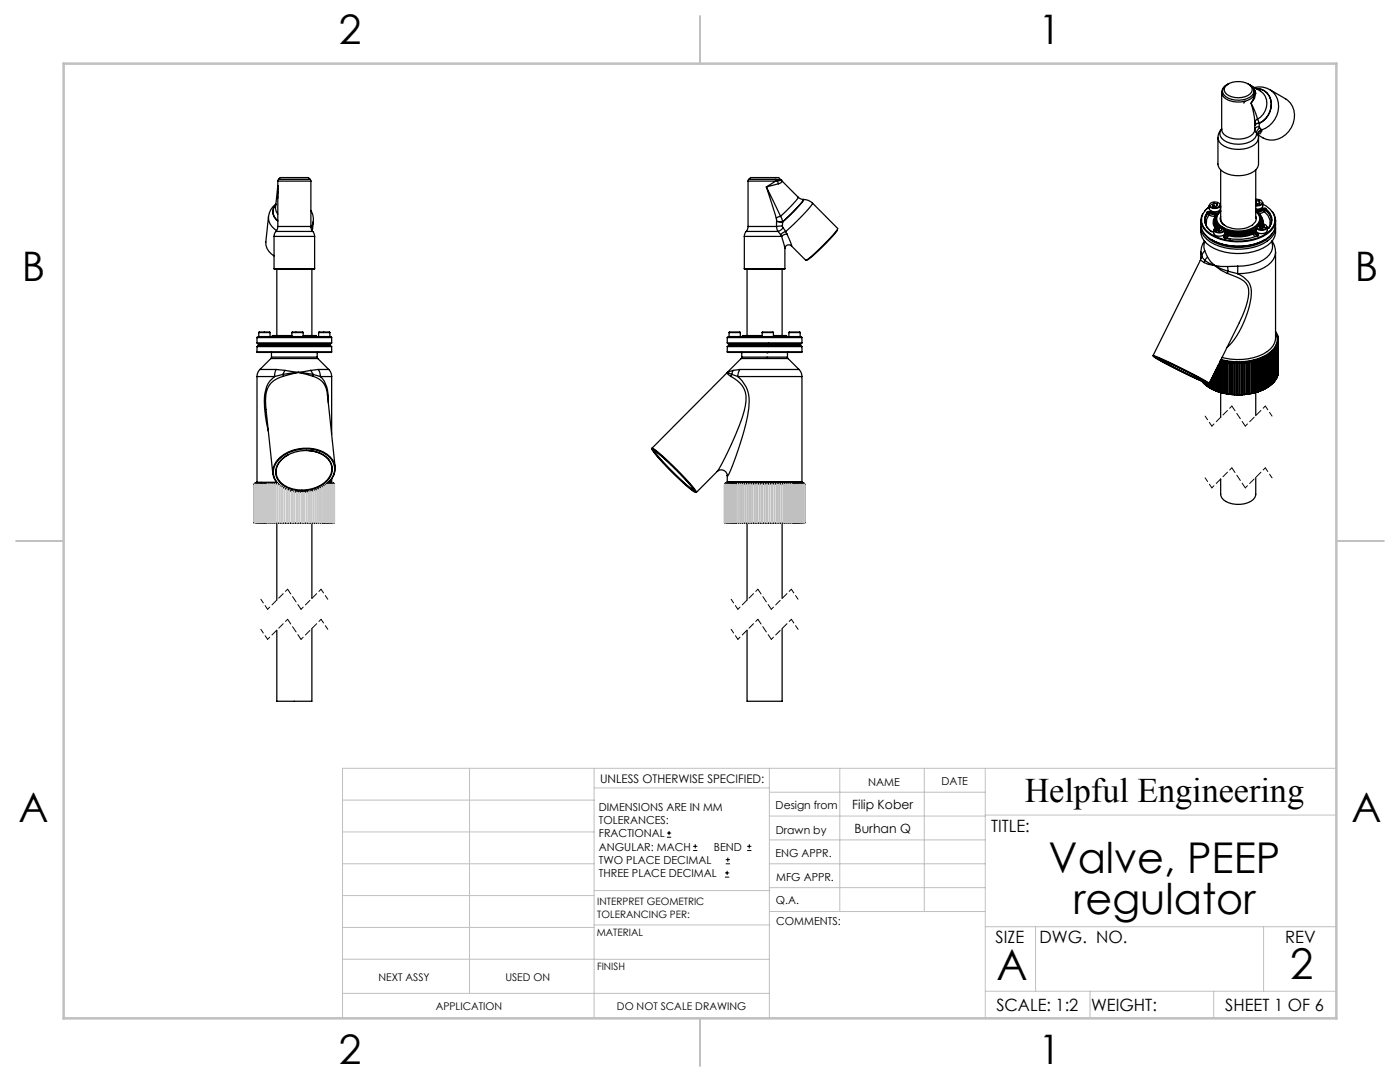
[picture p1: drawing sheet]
<svg xmlns="http://www.w3.org/2000/svg" width="279mm" height="216mm" viewBox="0 0 279 216" stroke-linecap="round" stroke-linejoin="round" font-family="sans-serif">
<g fill="none" stroke="#000" stroke-width=".2">
<path d="M133.1 167.1h.8M133.1 166.2h.8M133.5 165.8v.8M138.3 169.7h.9M138.3 168.9h.9M138.8 168.5v.8M144.7 175h.8M144.7 174.2h.8M144.8 172.4h.9M144.8 171.5h.9M145.1 173.8v.8M145.3 171.1v.8"/>
<path d="M149.1 169.7h.9M149.1 168.9h.9M149.5 168.5v.8"/>
</g>
<path d="M241.8 97.4l-1.3-2M241.8 85l-1.3-2M253.9 95.4l-1.4-2M253.9 83l-1.4-2M65.4 119.6l-1.3-2M159.3 119.6l-1.4-2M53.4 127.6l-1.3-2M53.4 121.6l-1.3-2M65.4 125.6l-1.3-2M147.3 127.6l-1.4-2M147.3 121.6l-1.4-2M159.3 125.6l-1.4-2" fill="none" stroke="#000" stroke-width=".2" stroke-dasharray="1.3 .6" stroke-dashoffset=".4"/>
<path d="M245.8 93.4l-4 4M245.8 81l-4 4M252.5 93.4l-4 4M252.5 81l-4 4M57.4 117.6l-4 4M64.1 117.6l-4 4M151.3 117.6l-4 4M157.9 117.6l-4 4M57.4 123.6l-4 4M64.1 123.6l-4 4M151.3 123.6l-4 4M157.9 123.6l-4 4" fill="none" stroke="#000" stroke-width=".2" stroke-dasharray="1.3 .6" stroke-dashoffset=".7"/>
<path d="M248.5 97.4l-2.7-4.1M248.5 85l-2.7-4M60.1 127.6l-2.7-4M60.1 121.6l-2.7-4M153.9 127.6l-2.6-4M153.9 121.6l-2.6-4" fill="none" stroke="#000" stroke-width=".2" stroke-dasharray="1.3 .6" stroke-dashoffset=".1"/>
<g fill="none" stroke="#c0c0c0" stroke-width=".2">
<path d="M144.6 96.6v7.7M144.7 96.6v7.7M144.8 96.6v7.7M144.9 96.6v7.7M145 96.6v7.7M145.1 96.6v7.7M145.2 96.6v7.7M145.3 96.6v7.7M145.4 96.6v7.7M145.5 96.6v7.7M145.6 96.6v7.7M145.8 96.6v7.7"/>
<path d="M145.9 96.6v7.7M146.1 96.6v7.7M146.2 96.6v7.7M146.4 96.6v7.7M146.5 96.6v7.7M146.7 96.6v7.7M146.8 96.6v7.7M147 96.6v7.7M147.4 96.6v7.7M147.6 96.6v7.7M147.8 96.6v7.7M147.9 96.5v7.9"/>
<path d="M148 96.6v7.7M148.2 96.6v7.7M148.4 96.5v7.9M148.7 96.6v7.7M148.8 96.5v7.9M148.8 96.6v7.7M149.1 96.6v7.7M149.2 96.5v7.9M149.3 96.6v7.7M149.6 96.6v7.7M149.7 96.5v7.9M149.7 96.6v7.7"/>
<path d="M150 96.6v7.7M150.2 96.5v7.9M150.2 96.6v7.7M150.5 96.6v7.7M150.6 96.5v7.9M150.7 96.6v7.7M151 96.6v7.7M151.1 96.5v7.9M151.2 96.6v7.7M151.5 96.6v7.7M151.6 96.5v7.9M151.7 96.6v7.7"/>
<path d="M152 96.6v7.7M152.1 96.5v7.9M152.2 96.6v7.7M152.5 96.6v7.7M152.6 96.5v7.9M152.7 96.6v7.7M153 96.6v7.7M153.1 96.5v7.9M153.2 96.6v7.7M153.5 96.6v7.7M153.6 96.5v7.9M154 96.6v7.7"/>
<path d="M154.1 96.5v7.9M154.2 96.6v7.7M154.5 96.6v7.7M154.6 96.5v7.9M154.7 96.6v7.7M155 96.6v7.7M155 96.5v7.9M155.2 96.6v7.7M155.4 96.6v7.7M155.5 96.5v7.9M155.6 96.6v7.7M155.9 96.6v7.7"/>
<path d="M156 96.5v7.9M156.1 96.6v7.7M156.4 96.6v7.7M156.4 96.5v7.9M156.5 96.6v7.7M156.8 96.5v7.9M157 96.6v7.7M157.2 96.5v7.9M157.4 96.6v7.7M157.6 96.5v7.9M157.8 96.6v7.7M158 96.5v7.9"/>
<path d="M158.1 96.6v7.7M158.4 96.6v7.7M158.5 96.6v7.7M158.7 96.6v7.7M158.8 96.6v7.7M159 96.6v7.7M159.1 96.6v7.7M159.3 96.6v7.7M159.4 96.6v7.7M159.6 96.6v7.7M159.7 96.6v7.7M159.8 96.6v7.7"/>
<path d="M159.9 96.6v7.7M160 96.6v7.7M160.1 96.6v7.7M160.2 96.6v7.7M160.3 96.6v7.7M160.4 96.6v7.7M160.5 96.6v7.7M68.4 159.7h50.2M93.7 153.3v44.9M118.6 153.3v49.9M118.6 157.2h34.9M153.5 153.3v49.9"/>
<path d="M153.5 158.1h43.1M167.6 153.3v28.6M184.5 153.3v28.6M196.6 153.3v49.9M266.7 153.3h-198.3v49.9M68.4 178.7h50.2M68.4 172.4h50.2M68.4 166h50.2M118.6 177.7h35.1M153.5 167.6h43.1M153.5 162.8h43.1M153.5 172.4h43.1"/>
<path d="M153.5 177.1h43.1M196.6 162.6h70.1M68.4 198.2h85.1M68.4 185.1h50.2M68.4 191.4h50.2M118.6 191.4h34.9M118.6 184.6h35.1M153.7 181.9h42.9M196.6 197.8h70.1M196.6 184.9h70.1M206.7 184.9v12.9M217.5 197.8v5.4"/>
<path d="M242.2 197.8v5.4M252.2 184.9v12.9"/>
</g>
<path d="M139.7 3.2v9.5M3.2 107.9h9.5M266.7 107.9h9.5M139.7 203.2v9.5" fill="none" stroke="#c0c0c0" stroke-width=".25"/>
<path d="M12.7 12.7h254v190.5h-254z" fill="none" stroke="#c0c0c0" stroke-width=".5"/>
<g fill="none" stroke="#000" stroke-width=".25">
<path d="M243.8 18.5v7.4a2.27 2.27 0 0 0 2.3 1.8 4.5 4.5 0 0 0 4-1l.3-.9M244.6 17.2a3.9 3.9 0 0 1 5 0 1.16 1.16 0 0 1-.5 1.9 3.9 3.9 0 0 1-4.6-.7l-.1-.8zM245 16.8a1.58 1.58 0 0 0-1.2 1.4 1.58 1.58 0 0 0 1 1.6 4.9 4.9 0 0 0 5.2-.4l.4-.8M245.1 16.7a1.45 1.45 0 0 0-1.1 1.5 1.45 1.45 0 0 0 1.1 1.4 4.3 4.3 0 0 0 5-.9l.2-.4M249.1 16.7l.4 .3M249.4 16.9a1.45 1.45 0 0 1 .9 1.1M249.6 17a5.9 5.9 0 0 1 2.9 2.2 3.6 3.6 0 0 1-1.5 4.6M249.6 17.1a1.7 1.7 0 0 1 .8 1.2M250.1 17.5l.4 .6 .1 .5M250.3 18.3l.1 .3M250.3 18l.1 .3M250.3 18v.3"/>
<path d="M250.3 17.5a3.8 3.8 0 0 1 4.8 4.7 5 5 0 0 1-3.3 3.7M250.4 18.6l-.2 1-.5 1M250.4 18.3l.2 .3M250.4 18.3v.3M250.6 18.6l-.2 1-.7 1M250.7 17.7a3.1 3.1 0 0 1 2.8 4.5 4.2 4.2 0 0 1-2.2 2.4M250.7 17.7a3.1 3.1 0 0 1 2.7 4.5 4.2 4.2 0 0 1-2.1 2.4M253.4 17.9l3.2 1.8a4.5 4.5 0 0 1 0 7.2 4.1 4.1 0 0 1-5.5 .1M55.4 36.1h6.6M55.4 36.1l-.4 5.5 .4 1.1M55.4 38.3v6.9M55.4 38.6l.1-1.3-.1 2.3"/>
<path d="M55.5 37v.1M55.6 35.8l-.2 .3M55.6 35.8l.3-.4h5.6l.4 .4M55.6 35.8h6.3M61.9 35.8l.1 .3M62 36.1v9.1M149.3 36.1h5.5M149.3 36.1v9.1M149.4 35.8l-.1 .3M149.4 35.8l.4-.4h5.6l.5 .5M149.4 35.8h5.3M152.9 37.3l2 6.2"/>
<path d="M152.9 37.3l2.9 5.9M154.7 35.8l.1 .3M154.7 35.8h.4M154.8 36.1l-1.9 1.2M155.1 35.8l.8 .2M155.1 35.8v.3M155.1 36.1l.3 .6M155.1 36.1h-.3M155.4 36.7l-2.5 .6M155.9 36l-.8 .1M155.9 36l.1 .1M155.9 36l.1 .3-.6 .4"/>
<path d="M155.9 36l3.4 3.4M159.3 39.4l.4 .2 .6 .2M159.3 39.4a18.7 18.7 0 0 1-3.5 3.8M160.3 39.8h.1M160.3 39.8a9.9 9.9 0 0 1-2.4 2.9l-1.7 1.6M160.3 39.8a2.29 2.29 0 0 1 1.8 .8M160.4 39.8a9.9 9.9 0 0 1-2.5 2.9l-1.7 1.6M243.1 27.5a2.78 2.78 0 0 0 2.6 2.2 5.6 5.6 0 0 0 5.1-1.2l.4-1v5.2a2.5 2.5 0 0 1-2.2 2.1 5.5 5.5 0 0 1-5.7-1.2l-.2-.9zM243.6 33.9v9.7M248.4 20.2l-.2 .4M249.7 20.6l.5 2.1 .2 1.8M249.7 20.6l.7 1.5 .6 1.7"/>
<path d="M250.4 24.9v.1M250.4 25v.8M250.4 25.8l.4 .8M250.4 24.5v.4M250.6 39.8a.81 .81 0 0 1 .9 0 .81 .81 0 0 1 .3 .8 1.37 1.37 0 0 1-1.2 .3M250.6 33.9v9.7M250.8 26.6a2.72 2.72 0 0 1-2.8 2.1 4.8 4.8 0 0 1-4.2-1.1 1.35 1.35 0 0 1 0-1.9 2.41 2.41 0 0 0-.7 1.8M250.8 26.6l.3 .3M251 23.8l-.4 .3-.2 .4M251 23.8l.3 .8M251.1 26.9l.1 .6M251.3 25.3l.1 .2"/>
<path d="M251.3 25.3a.73 .73 0 0 0-.9 .5M251.3 24.6a.81 .81 0 0 0-.9 .3M251.3 24.6h.1M251.3 24.6a.81 .81 0 0 0-.9 .4M251.3 24.6v.7M251.4 25.5l.4 .4M251.4 25.5a1.16 1.16 0 0 0-.6 1.1M251.8 25.9a.79 .79 0 0 0-.7 1M251.8 25.9v.2M251.8 26.1l-.3 .6-.4 .1M251.8 26.1l-.6 .3-.1 .5M53.6 43.2a3 3 0 0 0 1.6 2.8"/>
<path d="M53.6 43.2l-.6 5.1a2.97 2.97 0 0 0 1.7 2.8M54.7 53.6l.1 .1h7.8M54.7 47.2h8.1M54.7 53.6h8.1M54.7 47.2v6.4M55.1 40.7a3.6 3.6 0 0 0-1.5 2.5M55.1 46.2l-.4 1M55.1 46.2h7.3M55.2 53.7v13.3M55.4 45.2l-.3 1M55.4 45.2h6.6M55.4 44.1a2.12 2.12 0 0 1-.4-3.2 2.08 2.08 0 0 0 .4 3.2"/>
<path d="M62 45.2l.4 1M62 42a3.4 3.4 0 0 1 .5 2.2M62.1 45.4l.4-1.2-.2 1.9M62.2 53.7v13.3M62.4 46.2l.4 1M62.8 53.6l-.1 .1M62.8 47.2v6.4M148.5 53.6l.2 .1M148.5 47.2h7.5M148.5 53.6h8.1M148.5 47.2v6.4M148.7 53.7h7.8"/>
<path d="M148.9 46.2l-.4 1M148.9 46.2h6.4M149.1 53.7v13.3M149.3 45.2l-.4 1M149.3 45.2h5.7M154.9 43.5l.1 .6M155 45.2l.3 1M155 44.2l1.2 .1M155 44.2v1M155 44.1l1.2 .2M155 44.1v.1M155.3 46.2l.5 .6"/>
<path d="M155.8 43.2l.4 1.1M155.8 43.2l-.9 .3M155.8 46.8l.2 .4M156 47.2l.6 2.4M156.1 53.7v13.3M156.1 45.1l.2 .3M156.1 45.1l-1.1 .1M156.2 44.3l-.1 .8M156.2 44.3h.1M156.3 45.4l.5 .8M156.3 45.4l-1 .8M156.6 53.6l-.1 .1"/>
<path d="M156.6 49.6v4M156.8 46.2l-1 .6M156.8 46.2l.3 .5M157.1 46.7l.8 2.3M157.1 46.7l-.6 .1-.5 .4M157.9 49a.77 .77 0 0 0-.8-.1 .77 .77 0 0 0-.5 .7M162.2 40.5l5 5.1a30.2 30.2 0 0 1-6.4 6.3l-2.9-2.9M162.2 40.5a27.1 27.1 0 0 1-5.4 5.7M167.1 45.9a32.4 32.4 0 0 1-6.1 6M239.6 52l.7 .4M239.7 51.5l-9.6 19.5M239.7 44a3.8 3.8 0 0 0 2.7 4.2 11.5 11.5 0 0 0 10.5-.7 3.5 3.5 0 0 0 1.7-3.5"/>
<path d="M239.7 45.4a3.8 3.8 0 0 0 2.7 4.2 11.5 11.5 0 0 0 10.5-.6 3.5 3.5 0 0 0 1.7-3.6M239.7 44a4 4 0 0 0 2.7 3.3 11.5 11.5 0 0 0 10.5-.6 3.5 3.5 0 0 0 1.7-2.7M239.7 50.3l.2 1M239.7 50.3v1.2M239.7 45.1a3.3 3.3 0 0 0 1.9 3.2 11.4 11.4 0 0 0 11.3-.2 3.4 3.4 0 0 0 1.6-3M239.9 51.3l-.2 .2M239.9 51.3l.6 .7M240 42.7l-.3 1.3M240.3 52.4l.8 .3 1.3 .3M240.3 46.6a7.7 7.7 0 0 0 6.4 2.8 8.3 8.3 0 0 0 7.2-2.8M240.4 48a3.8 3.8 0 0 0-.7 2.3M240.4 50l-.4 .6-.1 .7"/>
<path d="M240.4 50l.6 1.3M240.4 48.2l-.1 1.2 .1 .6M240.5 52l-.2 .4M240.5 52l.8 .5 1.1 .5M240.9 42.3a2.7 2.7 0 0 0 .7 3.9M240.9 42.3l.1 .1M241 51.3l.6 .9 .8 .8M241 51.3l-.5 .7M241 42.4a2.53 2.53 0 0 0 .7 3.7M241 42.6l-.3 .5-.2 1M241 42.6l.3 .3M241 42.4v.2"/>
<path d="M241.3 42.9l1.2 .3M241.3 42.9l-.5 .9v1M241.3 41a1.3 1.3 0 0 0 2.3 0v.6a1.3 1.3 0 0 1-2.3 0zM241.4 42.6l-.1 .3M241.4 42.6l1.1 .2M241.4 42.4l1.1 .2M241.4 42.4h-.4M241.4 42.6h-.4M241.4 42.4v.2M241.5 40.7a1.28 1.28 0 0 1 2 .2 1.18 1.18 0 0 1-2.1 0zM241.5 42.3l1 .2M241.5 42.3h-.6"/>
<path d="M241.5 42.3l-.1 .1M241.8 47.9a11.2 11.2 0 0 0 10.6 0M242.2 46.1l-.6 .1M242.2 45.8a1.28 1.28 0 0 0 2.3 0v.7a1.3 1.3 0 0 1-2.3 0zM242.2 46.1h.1M242.3 40.6v.6M242.3 40.6h.6M242.3 40.6l-.4 .2 .1 .3 .6 .1 .4-.2-.1-.4M242.4 43.9l.1 .9 .7 .9M242.4 43.9v.3a2.28 2.28 0 0 0 .9 1.4M242.4 43.7l-.1 .2a1.85 1.85 0 0 0 .7 1.9l-.1-.1a1.8 1.8 0 0 1-.5-1.9M242.4 53l1.2 .9 1.3 .7"/>
<path d="M242.4 53l2.6 .2M242.4 53l1.2 .6 1.5 .5M242.5 42.8v.4M242.5 42.8l.1 .1M242.5 42.5l.4 .1M242.5 42.5v.1M242.5 43.2a1.83 1.83 0 0 0 .3 2.6M242.5 43.2h.1M242.5 42.6l.3 .1M242.5 42.8l.2 .1M242.5 42.6v.2M242.5 42.8h.1"/>
<path d="M242.6 45.4a1.29 1.29 0 0 1 1.8 .3 1.18 1.18 0 0 1-2.1 .1zM242.8 42.8l-.4 1.1M242.8 42.7v.1M242.9 40.6v.5M242.9 42.7a1.82 1.82 0 0 0 .5 2.8M242.9 42.7l-.1 .1M242.9 45.6l-.1 .3 .5 .2M242.9 45.6v.3M242.9 42.6v.1M242.9 42.6l-.1 .1M243.1 45.8l-.8 .2M243.4 45.4v.7"/>
<path d="M243.4 45.4l.5 .2-.1 .3-.5 .2M243.4 45.4l-.5 .2M243.6 41.3h.1M243.6 41.2v.1M243.6 42.2a1.76 1.76 0 0 0 .3 3.1 6.5 6.5 0 0 0 6.8-.3 1.68 1.68 0 0 0-.1-2.8M243.6 43.2l-.1 .2a1.36 1.36 0 0 0 .5 1.3 5.3 5.3 0 0 0 5.9 .2l.7-.7 .1-.4-.1-.6M243.6 43.7a1.69 1.69 0 0 0 .8 1.3M243.6 43.7h.1M243.6 42l-.7 .6M243.6 42.2a1.86 1.86 0 0 0-1 1.7 1.86 1.86 0 0 0 1.2 1.6 6.7 6.7 0 0 0 7.1-.3 1.78 1.78 0 0 0-.3-3l.2 .1M244.3 47.3v.1M244.3 47.1l-.1 .2 .2 .1"/>
<path d="M244.3 47.1l.1 .1M244.3 47.4h.1M244.4 47.2l-.1 .1M244.4 47.2v.2M244.4 47.4l.1 .1M244.5 47.5l1.1 .2M244.5 46.1l.4 .2M244.7 46.5l-.1 .3-.3 .3M244.7 46.5l.1 .1M244.8 46.6v.1M244.8 46.6l-.1 .3-.3 .3M244.8 46.8h.3"/>
<path d="M244.8 46.8l.3 .1M244.8 46.8v.1M244.8 46.8l.2 .2M244.8 46.9l-.4 .5M244.8 46.7v.2M244.9 46.3l-.2 .2M244.9 46.3h.3M244.9 46.3l.1 .2M244.9 54.6l1.5 .5a3.4 3.4 0 0 1 2.7 4.3l-1.1 3.5-6.7 13.6M245 46.5l-.2 .1M245 53.2l.1 .9M245 47l-.2 .5"/>
<path d="M245.1 46.8v.1M245.1 46.9l-.1 .1M245.1 54.1l-.2 .5M245.1 54.1l1.9 .5M245.1 46.7v.1M245.1 46.7l-.3 .1M245.1 46.5h-.1M245.1 46.5v.2M245.2 46.3l-.1 .2M247 54.6a4 4 0 0 1 2.7 4.9 17.3 17.3 0 0 1-4.8 9.8M247 53.1v1.5M247 53.1l-2 .1"/>
<path d="M249.9 46a7.7 7.7 0 0 1-4.7 .3M249.9 46l.1 .2M250 46.2a7.8 7.8 0 0 1-4.9 .3M250 46.4a7.8 7.8 0 0 1-4.9 .3M250 46.4v.1M250 46.4l.4 .1M250 46.2v.2M250 46.5v.1M250 46.6a7.9 7.9 0 0 1-4.9 .3M250 46.6l.1 .1M250.1 46.7a8.2 8.2 0 0 1-5.1 .3M250.1 46.7l.4 .5"/>
<path d="M250.1 46.1l.3 .2M250.1 46.1l-.1 .1M250.1 46l.4 .2M250.1 46h-.2M250.1 46v.1M250.4 46.3l.2 .3 .4 .2M250.4 46.5h-.4M250.4 46.3v.2M250.4 46.5h.1M250.4 46.5l-.3 .2M250.4 46.5l.6 .5M250.4 46.5l-.4 .1"/>
<path d="M250.5 46.2l.5 .5M250.5 46.2l-.1 .1M250.6 41.1a1.09 1.09 0 0 0 1.4-.7v.7a1.09 1.09 0 0 1-1.4 .6M250.6 42l.2 .1M250.7 45.3a1.3 1.3 0 0 0 2.2 0v.7a1.28 1.28 0 0 1-2.2 0zM250.7 45.7l-.6 .3M250.8 40l.5 .1M250.8 40l-.2 .1M250.8 40v.6M250.8 42.1l.1 .2M250.9 42.3a1.82 1.82 0 0 1 .5 2.7M250.9 42.3h.1"/>
<path d="M250.9 45a1.24 1.24 0 0 1 1.9 .3 1.18 1.18 0 0 1-2-.1zM250.9 42.3a2.18 2.18 0 0 1 1 1.6M251 46.8l.1 .2M251 46.8v.2M251 46.7a.17 .17 0 0 1 .2 .2 .17 .17 0 0 1-.1 .1M251 46.7v.1M251.1 47a11.1 11.1 0 0 1-6.7 .4M251.1 47l-.1 .1M251.1 41.9l-.3 .2M251.1 41.9v.2M251.1 42.1l-.2 .1-.1-.1M251.1 42.3h-.1"/>
<path d="M251.1 42.3l-.1 .1M251.1 42.1v.2M251.1 42.3h.1M251.1 42.3v.2M251.3 40.1l.1 .4-.4 .2-.4-.1M251.3 40.1v.4M251.6 43.1a1.67 1.67 0 0 1 .3 2.2M251.7 44.9v.6M251.7 44.9l.5 .1M251.7 44.9l-.5 .2 .1 .4 .6 .1 .4-.3-.1-.3M251.7 45.5h.1M251.9 43.7a1.72 1.72 0 0 1-.2 1.6l1.2 .2"/>
<path d="M251.9 43.8l.1 .6-.3 .9M251.9 43.9l-.4 1.2M251.9 43.9v.3M252 40.7a3.3 3.3 0 0 1 2.1 4.4 7.5 7.5 0 0 1-6.2 3 9.6 9.6 0 0 1-7.2-2.1 2.93 2.93 0 0 1 .6-4.7l-.9 .8M252 41.6l-.9 .3M252 41.6l.1 .1M252.1 41.9l-1 .4M252.1 41.9l.2 .3M252.1 41.7l-1 .4M252.1 41.7v.2M252.2 45v.4M252.3 42.2l-1.1 .4"/>
<path d="M252.3 42.2a2.37 2.37 0 0 1 .9 3.2M252.5 41.7a2.57 2.57 0 0 1 .8 3.7M252.5 41.9a3 3 0 0 1 1.3 2.2M252.5 41.9l-.2 .3M252.5 41.9h-.4M252.5 41.7h-.4M252.5 41.7v.2M252.6 41.6a2.61 2.61 0 0 1 .7 3.8M252.6 41.6h-.6M252.6 41.6l-.1 .1M253.3 45.4l-.6 .1M253.3 45.4l-.1 .1"/>
<path d="M253.8 48.2a2.63 2.63 0 0 1-1 3.2 9.1 9.1 0 0 1-5.8 1.7M253.8 48a3.7 3.7 0 0 1 .8 2.3M253.9 42.2a2.92 2.92 0 0 1 .7 1.8M254.6 50.3v17.1a3.8 3.8 0 0 1-2.5 3.2 12 12 0 0 1-8.2 .7M254.6 50.3a3.7 3.7 0 0 1-2.4 3.1 10.7 10.7 0 0 1-5.2 1.2M51.3 70.2l.1 .1M51.3 75.1l.1 21.1M51.3 68.4a.7 .7 0 0 0 .9 .3h13.7l.3-.3M51.3 68.4h14.9M51.3 69.2h14.9M51.3 69.2a.7 .7 0 0 1 .9-.3h13.7l.3 .3M51.3 67.4h14.9"/>
<path d="M51.3 75.1h3.5M51.3 70.2h14.9M51.3 67.4v1M51.3 69.2v1M51.4 67.3l-.1 .1M51.4 67.3h14.7M51.4 70.3h14.7M51.6 67.2l.1 .1M51.6 66.4l.1-.1 2.2 .1M51.6 67.2h2.3M51.6 66.4h2.3M51.6 66.4v.8"/>
<path d="M51.9 73.7a2 2 0 0 0-.6 1.4M51.9 73.7h3.2M52.1 68.8h.2M52.6 68.7l-.5 .1M53.1 68.7l-1 .1M53.3 68.7l-1 .1M53.4 68.9l-.1-.1-1 .1M53.9 67.2l-.1 .1M53.9 66.4v.8M54.1 71.5h9.3M54.1 71.5l-2.2 2.2M54.1 70.3l.1 1"/>
<path d="M54.2 71.3l-.1 .2M54.2 71.3h9.1M54.2 68.7v.2M54.3 67.1l-.3 .2M54.3 67.1h4M54.8 75.1a5.5 5.5 0 0 0-2 4.9 26.3 26.3 0 0 0 .7 6M55.1 73.7l-.3 1.4M55.1 73.7l1.8 .2M56.5 74.7v.4M56.5 74.7l-1.7 .4M56.5 75.1a4.4 4.4 0 0 0-3.5 4.9l1.4 14.5M56.9 73.9l2.6 .4"/>
<path d="M56.9 73.9l-.4 .8M58.3 67.2l.1 .1M58.3 66.4l.1-.1 2.1 .1M58.3 67h-3.9l-.1 .1M58.3 67.2h2.2M58.3 66.4h2.2M58.3 66.4v.8M59.1 68.7h-.4M59.5 74.3l-3 .8M59.5 74.3l3 .8M59.5 74.3l-3 .4M59.5 74.3l2.9 .4"/>
<path d="M59.5 68.7h-.8M59.9 68.7h-1.2M60 68.8l-.7 .1M60 68.9h-.2M60 68.8l-1.1 .1M60 68.8v.1M60.5 67.2l-1.4 .1M60.5 67h2.5l.2 .1M60.5 67.1h2.7M60.5 66.4v.8M62 73.9l-2.5 .4M62 73.9l.4 .8"/>
<path d="M62.4 74.7l.1 .4M62.4 74.7l1.5 .4M62.5 75.1a3.8 3.8 0 0 1 2.8 3.7M63.2 67.1l.3 .2M63.3 68.7v.2M63.3 71.3l.1 .2M63.4 70.3l-.1 1M63.4 71.5l2.2 2.2M63.5 73.7l.3 .7 .1 .7M63.5 73.7h2.1M63.5 73.7l-1.5 .2M63.6 67.2l.1 .1"/>
<path d="M63.6 66.4l.1-.1 2.1 .1M63.6 67.2h2.2M63.6 66.4h2.2M63.6 66.4v.8M63.9 75.1a6.5 6.5 0 0 1 1.6 5v.3M63.9 75.1h2.3M64.1 68.7h.1M65.2 68.7l-1 .1-.1-.1M65.3 78.8l.1 .2M65.4 78.8l1.5 14.4M65.4 68.9l-.2-.1-1 .1M65.6 73.7a2 2 0 0 1 .6 1.4"/>
<path d="M65.8 67.2l-.1 .1M65.8 66.4v.8M66.1 67.3l.1 .1M66.2 70.2l-.1 .1M66.2 67.4v1M66.2 69.2v1M66.2 75.1v11.6M145.1 74.4l-15 15M145.1 74.4h.1M145.1 70.2l.1 .1M145.1 68.4a.7 .7 0 0 0 .9 .3h13.8l.2-.3M145.1 68.4h14.9"/>
<path d="M145.1 69.2h14.9M145.1 69.2a.7 .7 0 0 1 .9-.3h13.8l.2 .3M145.1 67.4h14.9M145.1 70.2h14.9M145.1 67.4v1M145.1 69.2v1M145.2 74.3l.1 .4 .5 .4M145.2 74.3l.9 .4M145.2 74.3l-.1 .1M145.2 74.2l-.1 .2M145.2 67.3l-.1 .1M145.3 67.3h14.6"/>
<path d="M145.3 70.3h14.6M145.5 67.2l.1 .1M145.5 66.4l.1-.1 2.1 .1M145.5 67.2h2.2M145.5 66.4h2.2M145.5 66.4v.8M145.8 75.1a5 5 0 0 1 3 5.9 51.6 51.6 0 0 1-5.7 13M146 68.7h.1M146 68.9h.1M146.1 74.7l-.3 .4M146.1 74.7l1.2 .4M146.3 73.9l-1.1 .4"/>
<path d="M146.3 73.9l-.2 .8M146.9 68.7h-.9M147.3 75.1a6.4 6.4 0 0 1 2.1 6.3 49.2 49.2 0 0 1-4.2 13.6l-.1-.1v1.2M147.3 75.1h12.7M147.3 68.8l-1.3 .1M147.3 68.8l-.2 .1M147.7 73.7l-.3 .7-.1 .7M147.7 73.7h11.8M147.7 73.7l-1.4 .2M147.7 67.2l-.1 .1M147.7 66.4v.8M147.9 71.5h9.4"/>
<path d="M147.9 71.5l-2.7 2.8M147.9 70.3l.1 1M148 71.3l-.1 .2M148 71.3h9.2M148.1 68.7v.2M148.1 67.1l-.3 .2M148.1 67.1h4M152.1 66.4l.1-.1 2.2 .1M152.1 67.2l.1 .1 2.2-.1M152.1 67h-3.8l-.2 .1M152.1 66.4h2.3M152.1 67.2h2.3"/>
<path d="M152.1 66.4v.8M152.6 68.7h.1M152.6 68.9l1.1-.2 .2 .1zM152.7 68.7h-.1M153.1 70.4h.1M153.6 68.7h-1M153.9 68.8l-1.1 .1M153.9 68.8l-.2 .1M153.9 68.8h.1M154.4 67h2.5l.2 .1M154.4 67.1h2.7M154.4 66.4v.8"/>
<path d="M157.1 67.1l.3 .2M157.1 68.7v.2M157.2 71.3l.1 .2M157.3 70.3l-.1 1M157.3 71.5l2.2 2.2M157.4 66.4l.1-.1 2.2 .1M157.4 67.2l.1 .1M157.4 66.4h2.3M157.4 67.2h2.3M157.4 66.4v.8M157.9 68.7l.2 .1M159.2 68.8h-1.1"/>
<path d="M159.2 68.8l-.1 .1M159.2 68.8h.1M159.5 73.7a2 2 0 0 1 .5 1.4M159.7 67.2l-.1 .1M159.7 66.4v.8M159.9 67.3l.1 .1M160 70.2l-.1 .1M160 67.4v1M160 69.2v1M160 75.1v21M230.1 71h.1M230.1 71a75.8 75.8 0 0 1 11.2 5.5"/>
<path d="M230.2 71.1a74.8 74.8 0 0 1 11 5.5 74.8 74.8 0 0 1-11-5.5zM230.6 71.3a69.2 69.2 0 0 1 10.2 5.1 69.2 69.2 0 0 1-10.2-5.1zM230.7 71.3a69.2 69.2 0 0 0 10 4.9M239.9 76.2l.1 .1M240 76.3l.2 .1M240 76.2v.1M240.2 76.4l.1 .1M240.2 76.2v.2M240.3 76.5l.1 .2M240.3 76.3v.2M240.4 76.7l.2 .1M240.4 76.3v.4"/>
<path d="M240.6 76.8l.1 .1M240.6 76.4v.4M240.7 76.9l.2 .1M240.7 76.4v.5M240.9 77l.1 .2M240.9 76.5v.5M241 77.2h.2M241 76.5v.7M241.2 76.5h.1M241.2 77.2l.2 .2M241.2 76.6v.6M241.4 77.4l.1 .1"/>
<path d="M241.4 76.4v1M241.5 77.5l.3 .1M241.5 77.5l.4 .1M241.5 76.1v1.4M241.8 77.6h.1M241.8 75.6v2M241.9 77.6l.4 .2M241.9 77.6l.2 .2M241.9 75.3v2.3M241.9 77.6h.1M242.1 77.8h.2M242.1 74.9v2.9"/>
<path d="M242.3 77.8l.4 .2M242.3 77.8l.2 .1M242.3 74.5v3.3M242.3 77.8h.1M242.5 77.9l.2 .1M242.5 74v3.9M242.7 78l.4 .2M242.7 78l.3 .1M242.7 73.7v4.3M242.7 78h.1M243 78.1l.1 .1M243 73.2v4.9"/>
<path d="M243.1 78.2l.4 .1M243.1 72.9v5.3M243.1 78.1l.3 .1M243.1 72.9v5.2M243.1 78.1v.1M243.4 78.2l.1 .1M243.4 72.3v5.9M243.5 78.3l.5 .1M243.5 72.1v6.2M243.6 72h.1M243.6 72l.2 .1M243.6 78.3l.2 .1"/>
<path d="M243.6 72v6.3M243.6 78.3h-.1M243.6 78.3v5M243.8 72.1v6.3M243.8 78.4h.2M244 71.9v.2M244 71.9l-.2 .2M244 78.4l.4 .1M244 71.9v6.5M244 72.1l.3 .1M244 78.4l.3 .1M244 72.1v6.3"/>
<path d="M244 78.4h.1M244.3 78.5h.1M244.3 72.2v6.3M244.4 72l.1 .2M244.4 72l-.1 .2M244.4 78.5l.5 .1M244.4 72v6.5M244.5 72.2l.3 .1M244.5 78.5l.3 .1M244.5 72.2v6.3M244.5 78.5h-.1M244.8 72.3v6.3"/>
<path d="M244.8 78.6h.1M244.9 72.1l.1 .2M244.9 72.1l-.1 .2M244.9 78.6l.5 .1M244.9 72.1v6.5M245 72.3l.3 .1M245 78.6h.3M245 72.3v6.3M245 78.6h-.1M245.3 78.6l.1 .1M245.3 72.4v6.2M245.4 72.2l.1 .2"/>
<path d="M245.4 72.2l-.1 .2M245.4 78.7h.5M245.4 72.2v6.5M245.5 72.4h.3M245.5 78.7h.3M245.5 72.4v6.3M245.5 78.7h-.1M245.8 78.7h.1M245.8 72.4v6.3M245.9 72.2l.1 .2M245.9 72.2l-.1 .2M245.9 78.7l.5 .1"/>
<path d="M245.9 72.2v6.5M246 72.4h.3M246 78.7h.3M246 72.4v6.3M246 78.7h-.1M246.3 78.7l.1 .1M246.3 72.4v6.3M246.4 72.3l.1 .2M246.4 72.3l-.1 .1M246.4 78.8h.5M246.4 72.3v6.5M246.5 72.5h.3"/>
<path d="M246.5 78.7l.3 .1M246.5 72.5v6.2M246.5 78.7l-.1 .1M246.8 72.5v6.3M246.8 78.8h.1M246.9 72.3l.1 .2M246.9 72.3l-.1 .2M246.9 78.8h.5M246.9 72.3v6.5M247 72.5h.3M247 78.8h.3M247 72.5v6.3"/>
<path d="M247 78.8h-.1M247.3 72.5v6.3M247.3 78.8h.1M247.4 72.3l.1 .2M247.4 72.3l-.1 .2M247.4 72.3v6.5M247.5 72.5v6.3M247.5 78.8h-.1M247.8 72.5h-.3M247.8 78.7l-.3 .1M247.8 72.5v6.2M247.8 78.7l.1 .1"/>
<path d="M247.9 72.3l.1 .1M247.9 72.3l-.1 .2M247.9 78.8h-.5M247.9 72.3v6.5M248 72.4v6.3M248 78.7l-.1 .1M248.3 72.4h-.3M248.3 78.7h-.3M248.3 72.4v6.3M248.3 78.7h.1M248.4 72.2l.1 .2M248.4 72.2l-.1 .2"/>
<path d="M248.4 78.7l-.5 .1M248.4 72.2v6.5M248.5 72.4v6.3M248.5 78.7h-.1M248.8 72.4h-.3M248.8 78.7h-.3M248.8 72.4v6.3M248.8 78.7h.1M248.8 72.2l.2 .2M248.8 72.2v.2M248.8 78.7h-.4M248.8 72.2v6.5"/>
<path d="M249 72.4v6.2M249 78.6l-.2 .1M249.3 72.3l-.3 .1M249.3 78.6h-.3M249.3 72.3v6.3M249.3 78.6h.1M249.3 72.1l.1 .2M249.3 72.1v.2M249.3 78.6l-.5 .1M249.3 72.1v6.5M249.4 72.3v6.3M249.4 78.6h-.1"/>
<path d="M249.7 72.2l-.3 .1M249.7 78.5l-.3 .1M249.7 72.2v6.3M249.7 78.5h.1M249.8 72l.1 .2M249.8 72l-.1 .2M249.8 78.5l-.5 .1M249.8 72v6.5M249.9 72.2v6.3M249.9 78.5h-.1M250.2 72.1l-.3 .1M250.2 78.4l-.3 .1"/>
<path d="M250.2 72.1v6.3M250.2 78.4h.1M250.3 71.9l.1 .2M250.3 71.9l-.1 .2M250.3 78.4l-.5 .1M250.3 71.9v6.5M250.4 72.1v6.3M250.4 78.4h-.1M250.6 78.3v4.6M250.7 72l-.3 .1M250.7 78.3l-.3 .1M250.7 72v6.3"/>
<path d="M250.7 78.3h.1M250.7 71.8l.1 .1M250.7 71.8v.2M250.7 78.3l-.4 .1M250.7 71.8v6.5M250.8 78.2l-.1 .1M250.8 71.9v6.3M251.1 71.9h-.3M251.1 78.1l-.3 .1M251.1 71.9v6.2M251.1 78.1v.1M251.1 71.6l.2 .2"/>
<path d="M251.1 71.6v.3M251.1 78.2l-.4 .1M251.1 71.6v6.6M251.3 71.8v6.3M251.3 78.1l-.2 .1M251.5 71.7l-.2 .1M251.5 78l-.2 .1M251.5 71.7v6.3M251.5 78h.1M251.6 71.5l.1 .1M251.6 71.5l-.1 .2M251.6 78l-.5 .2"/>
<path d="M251.6 71.5v6.5M251.7 71.6v6.3M251.7 77.9l-.1 .1M251.9 77.8l-.2 .1M251.9 77.8h.1M252 71.3l.1 .2M252 71.3l-.1 .2-.2 .1M252 77.8l-.4 .2M252 71.3v6.5M252.1 71.5v6.3M252.1 77.8h-.1M252.3 71.4l-.2 .1"/>
<path d="M252.3 77.6l-.2 .2M252.3 71.4v6.2M252.3 77.6h.1M252.3 71.1l.2 .2M252.3 71.1v.3M252.3 77.6l-.3 .2M252.3 71.1v6.5M252.5 71.3v6.3M252.5 77.6h-.2M252.7 71.2l-.2 .1M252.7 77.5l-.2 .1M252.7 77.5l-.4 .1"/>
<path d="M252.7 71.2v6.3M252.7 77.4v.1M252.8 71.1l-.1-.2v.3M252.8 71.1v6.3M252.8 77.4l-.1 .1M253.1 71l-.3 .1M253.1 77.2l-.3 .2M253.1 71v6.2M253.1 77.2h-.1M253.2 70.9l-.2-.2 .1 .3M253.2 70.9v6.3M253.2 77.2h-.1"/>
<path d="M253.4 70.7l-.2 .2M253.4 77l-.2 .2M253.4 70.7v6.3M253.5 70.6l-.1-.1v.2M253.5 70.6v6.3M253.5 76.9l-.1 .1M253.7 70.5l-.2 .1M253.7 76.8l-.2 .1M253.7 70.5v6.3M253.8 70.4l-.2-.1 .1 .2M253.8 70.4v6.3M253.8 76.7l-.1 .1"/>
<path d="M254 70.3l-.2 .1M254 76.5l-.2 .2M254 70.3v6.2M254.1 70.2l-.2-.2 .1 .3M254.1 70.2v6.2M254.1 76.4l-.1 .1M254.2 70l-.1 .2M254.2 76.3l-.1 .1M254.2 70v6.3M254.3 69.9l-.1-.1v.2M254.3 69.9v6.3M254.3 76.2l-.1 .1"/>
<path d="M254.4 69.7l-.1 .2M254.4 69.7v6.3l-.1 .2M254.5 69.6l-.1-.1v.2M254.5 69.6v6.3M254.5 75.9l-.1 .1M254.6 66.4a3.3 3.3 0 0 1-1.8 4.4 12.2 12.2 0 0 1-9.1 .9M254.6 66.2h.1M254.6 69.5l-.1 .1M254.6 69.5v6.3l-.1 .1M254.7 66.3v.1M254.7 69.4l-.2-.1 .1 .2M254.7 69.4v6.3"/>
<path d="M254.7 75.7h-.1M254.7 66.4l.1 .1M254.8 69.2l-.1 .2M254.8 69.2l-.1 6.5M254.8 66.6l.1 .1M254.8 69.1l-.1-.1 .1 .2M254.8 69.1v6.3M254.8 75.4h.1M254.9 66.8l-.1-.1 .2 .4M254.9 68.9l-.1 .2M254.9 68.9l-.1 6.5M254.9 68.8l-.1-.1 .1 .2"/>
<path d="M254.9 68.8v6.3M254.9 75.1h.1M255 67.1l-.1-.1 .2 .4M255 68.6l-.1 .2M255 68.6l-.1 6.5M255 67.1h.1M255 74.8h.1M255.1 67.4l-.1-.1 .1 .4M255.1 68.3l-.1 .2-.1-.1 .1 .2M255.1 74.6l-.1 .2M255.1 67.4h.1M255.1 68.3l-.1 6.5"/>
<path d="M255.1 74.5h.1M255.1 67.7l-.1-.1 .1 .2M255.1 74.3v.2M255.1 67.7h.1M255.1 67.8v.4l-.1-.1 .1 .2M255.1 74.2h.1M255.1 74.1v.1M255.1 67.9v6.6M50.7 96.6v7.7M50.7 96.6h.1M50.8 96.6h.1M50.8 96.6l.2-.1-.1 .1 .2-.1-.1 .1 .2-.1v.1l.2-.1-.1 .1 .3-.1-.1 .1 .3-.1v.1l.3-.1-.1 .1 .3-.1v.1l.4-.1-.1 .1 .4-.1v.1l.3-.1v.1l.4-.1v.1l.4-.1v.1h.3l.1-.1a.22 .22 0 0 0 .2 .1 .22 .22 0 0 0 .2-.1 .23 .23 0 0 0 .3 .1 .23 .23 0 0 0 .2-.1v.1"/>
<path d="M50.8 96.5l-.1 .1M50.8 96.5v.1zM51.4 96.2h3.8M52.1 96.2l.3 .2M55.3 96.4h-4.4l-.1 .2M55.8 91.5a7.9 7.9 0 0 1 9.5-.7 3.4 3.4 0 0 1 .2 5.5 7.9 7.9 0 0 1-9.5 .7 3.4 3.4 0 0 1-.2-5.5zM56.2 91.7a7.3 7.3 0 0 1 8.8-.6 3.1 3.1 0 0 1 .2 5 7.3 7.3 0 0 1-8.8 .7 3.2 3.2 0 0 1-.2-5.1zM61.5 89.9a4.8 4.8 0 0 1 4.7 3.1 3.6 3.6 0 0 1-2.2 3.8 7.1 7.1 0 0 1-7.9-.5 3.1 3.1 0 0 1 .2-4.6l1.2-.9M65.4 96.5l.1 .1h.2v-.1l.1 .1h.1v-.1l.1 .1h.1v-.1l.1 .1h.1v-.1l.1 .1v-.1l.3 .1-.1-.1M65.4 96.5v.1h-.1M65.4 96.4h1.1M65.6 96.2h.5"/>
<path d="M66.2 95.6l-.1 .6M66.5 96.4l.1 .1M66.6 96.5l.1 .1M66.7 96.6h.1M66.7 96.6v7.7M66.9 93.2a4.7 4.7 0 0 1-3.6 4.5 7.8 7.8 0 0 1-7.6-.9 3.5 3.5 0 0 1-1.3-2.3M66.9 93.2a4.5 4.5 0 0 0-4.2-3.6 7.6 7.6 0 0 0-7.8 2.9l-.3 .8-.2 1.2M130.1 89.4v.1M130.1 89.4a36.2 36.2 0 0 1 7.3 6.8l1.3 1.5 .3 .5M130.2 89.6a44.7 44.7 0 0 1 8.7 8.6l-.1 .1a44.7 44.7 0 0 1-8.7-8.7zM130.6 89.9a36.1 36.1 0 0 0 7 7.3l.9 .6M138.5 97.9a37.2 37.2 0 0 0-7-7.4l-1-.6a14.2 14.2 0 0 0 3.4 4 25 25 0 0 0 4.6 4"/>
<path d="M139 98.2l-.1 .1M143.1 94.1a1.2 1.2 0 0 1 1.3-.3 1.2 1.2 0 0 1 .7 1.1M143.2 94.1l-4.2 4.1M144.6 96.6v7.7M144.6 96.6h.1M144.6 96.6l.2-.1-.1 .1M144.7 96.5l-.1 .1M144.8 96.6l.1-.1v.1l.2-.1-.1 .1 .2-.1v.1l.2-.1v.1l.3-.1-.1 .1 .3-.1v.1l.3-.1v.1l.3-.1v.1l.3-.1v.1l.4-.1v.1l.4-.1v.1l.3-.1 .1 .1h.2l.2-.1a.22 .22 0 0 0 .2 .1 .22 .22 0 0 0 .2-.1 .23 .23 0 0 0 .2 .1 .23 .23 0 0 0 .2-.1 .24 .24 0 0 0 .3 .1 .24 .24 0 0 0 .2-.1 .24 .24 0 0 0 .2 .1 .24 .24 0 0 0 .3-.1 .25 .25 0 0 0 .2 .1 .25 .25 0 0 0 .2-.1 .26 .26 0 0 0 .3 .1 .26 .26 0 0 0 .2-.1 .26 .26 0 0 0 .3 .1 .26 .26 0 0 0 .2-.1 .26 .26 0 0 0 .2 .1 .26 .26 0 0 0 .3-.1 .26 .26 0 0 0 .2 .1 .26 .26 0 0 0 .3-.1 .26 .26 0 0 0 .2 .1 .26 .26 0 0 0 .3-.1 .26 .26 0 0 0 .2 .1 .26 .26 0 0 0 .3-.1 .26 .26 0 0 0 .2 .1 .26 .26 0 0 0 .3-.1 .26 .26 0 0 0 .2 .1 .26 .26 0 0 0 .3-.1 .25 .25 0 0 0 .2 .1 .25 .25 0 0 0 .2-.1 .24 .24 0 0 0 .3 .1 .24 .24 0 0 0 .2-.1 .24 .24 0 0 0 .2 .1 .24 .24 0 0 0 .3-.1 .23 .23 0 0 0 .2 .1 .23 .23 0 0 0 .2-.1 .22 .22 0 0 0 .2 .1 .22 .22 0 0 0 .2-.1l.2 .1h.2v-.1l.2 .1h.2v-.1l.2 .1h.2v-.1l.1 .1h.3v-.1l.1 .1h.2v-.1l.1 .1h.2v-.1l.1 .1h.2v-.1l.1 .1h.2l-.1-.1 .2 .1h.1l-.1-.1 .2 .1h.1l-.1-.1 .2 .1h.1l-.1-.1 .3 .1M144.8 96.5v.1zM145.1 96.1l.1 .1M145.1 96.1h14.9M145.3 96.2h14.6"/>
<path d="M146 96.2l.2 .2M159.2 96.2l-.2 .2M160 96.1l-.1 .1M160.4 96.5l.1 .1zM160.4 96.5l.1 .1M160.5 96.5l.1 .1M160.5 96.5l-15.7-.1-.2 .2M160.6 96.6h.1M160.6 96.6v7.7M250.6 95.3v3.3a2.41 2.41 0 0 1-2.3 1.9 4.6 4.6 0 0 1-4.5-1.2l-.2-.7v-3M50.7 104.3h.1M50.8 104.3h.1"/>
<path d="M50.8 104.3l.1 .1M50.8 104.3l.2 .1M50.9 104.4h.1M51 104.4l-.1-.1 .2 .1M51 104.4h.1M51.1 104.4l-.1-.1 .2 .1M51.1 104.4h.1M51.2 104.4v-.1l.2 .1M51.2 104.4h.2M51.4 104.4l-.1-.1 .3 .1M51.4 104.4h.2M51.6 104.4l-.1-.1 .3 .1"/>
<path d="M51.6 104.4h.2M51.8 104.4v-.1l.3 .1M51.8 104.4h.3M52.1 104.4l-.1-.1 .3 .1M52.1 104.4h.2M52.3 104.4v-.1l.4 .1M52.3 104.4h.4M52.7 104.4l-.1-.1 .4 .1M52.7 104.4h.3M53 104.4v-.1l.3 .1M53 104.4h.3M53.3 104.4v-.1l.4 .1"/>
<path d="M53.3 104.4h.4M53.7 104.4v-.1l.4 .1M53.7 104.4h.4M54.1 104.4v-.1l.4 .1M54.1 104.4h.4M54.5 104.4v-.1l.4 .1M54.5 104.4h.4M54.9 104.4l.1-.1 .4 .1M54.9 104.4h.5M55.2 104.4v15.3M55.4 104.4v-.1l.4 .1M55.4 104.4h.4"/>
<path d="M55.8 104.4l.1-.1 .4 .1M55.8 104.4h.5M56.3 104.4l.1-.1 .4 .1M56.3 104.4h.5M56.8 104.4v-.1l.5 .1M56.8 104.4h.5M57.3 104.4v-.1l.4 .1M57.3 104.4h.4M57.7 104.4l.1-.1 .4 .1M57.7 104.4h.5M58.2 104.4l.1-.1 .4 .1M58.2 104.4h.5"/>
<path d="M58.7 104.4l.1-.1 .4 .1M58.7 104.4h.5M59.2 104.4l.1-.1 .4 .1M59.2 104.4h.5M59.7 104.4l.1-.1 .4 .1M59.7 104.4h.5M60.2 104.4l.1-.1 .4 .1M60.2 104.4h.5M60.7 104.4l.1-.1 .4 .1M60.7 104.4h.5M61.2 104.4l.1-.1 .3 .1M61.2 104.4h.4"/>
<path d="M61.6 104.4l.2-.1 .3 .1M61.6 104.4h.5M62.1 104.4l.1-.1 .3 .1M62.1 104.4h.4M62.2 104.4v15M62.5 104.4l.2-.1 .3 .1M62.5 104.4h.5M63 104.4l.1-.1 .3 .1M63 104.4h.4M63.4 104.4l.1-.1 .3 .1M63.4 104.4h.4M63.8 104.4l.1-.1 .2 .1"/>
<path d="M63.8 104.4h.3M64.1 104.4l.4-.1v.1M64.1 104.4h.4M64.5 104.4l.3-.1v.1M64.5 104.4h.3M64.8 104.4l.4-.1-.1 .1M64.8 104.4h.3M65.1 104.4l.3-.1v.1M65.1 104.4h.3M65.4 104.4l.3-.1v.1M65.4 104.4h.3M65.7 104.4l.2-.1v.1"/>
<path d="M65.7 104.4h.2M65.9 104.4l.2-.1v.1M65.9 104.4h.2M66.1 104.4l.2-.1v.1M66.1 104.4h.2M66.3 104.4l.2-.1-.1 .1M66.3 104.4h.1M66.4 104.4l.2-.1-.1 .1M66.4 104.4h.1M66.5 104.4l.2-.1-.1 .1M66.5 104.4h.1M66.6 104.4h.1"/>
<path d="M66.7 104.3l-.1 .1M66.7 104.3h.1M144.6 104.3h.1M144.6 104.3l.1 .1M144.6 104.3l.2 .1M144.7 104.4h.1M144.7 104.3l.1 .1M144.8 104.3l.1 .1M144.8 104.3v.1M144.8 104.4h.1M144.9 104.4v-.1l.2 .1M144.9 104.4h.2"/>
<path d="M145.1 104.4l-.1-.1 .2 .1M145.1 104.4h.1M145.2 104.4v-.1l.2 .1M145.2 104.4h.2M145.4 104.4v-.1l.3 .1M145.4 104.4h.3M145.7 104.4l-.1-.1 .3 .1M145.7 104.4h.2M145.9 104.4v-.1l.3 .1M145.9 104.4h.3M146.2 104.4v-.1l.3 .1M146.2 104.4h.3"/>
<path d="M146.5 104.4v-.1l.3 .1M146.5 104.4h.3M146.8 104.4v-.1l.4 .1M146.8 104.4h.4M147.2 104.4v-.1l.4 .1M147.2 104.4h.4M147.6 104.4v-.1l.3 .1M147.6 104.4h.3M147.9 104.4l.1-.1 .4 .1M147.9 104.4h.5M148.4 104.4v-.1l.4 .1M148.4 104.4h.4"/>
<path d="M148.8 104.4v-.1l.4 .1M148.8 104.4h.4M149.1 104.4v15.3M149.2 104.4l.1-.1 .4 .1M149.2 104.4h.5M149.7 104.4v-.1l.5 .1M149.7 104.4h.5M150.2 104.4v-.1l.4 .1M150.2 104.4h.4M150.6 104.4l.1-.1 .4 .1M150.6 104.4h.5M151.1 104.4l.1-.1 .4 .1"/>
<path d="M151.1 104.4h.5M151.6 104.4l.1-.1 .4 .1M151.6 104.4h.5M152.1 104.4l.1-.1 .4 .1M152.1 104.4h.5M152.6 104.4l.1-.1 .4 .1M152.6 104.4h.5M153.1 104.4l.1-.1 .4 .1M153.1 104.4h.5M153.6 104.4l.1-.1 .4 .1M153.6 104.4h.5M154.1 104.4l.1-.1 .4 .1"/>
<path d="M154.1 104.4h.5M154.6 104.4l.1-.1 .3 .1M154.6 104.4h.4M155 104.4l.2-.1 .3 .1M155 104.4h.5M155.5 104.4l.1-.1 .4 .1M155.5 104.4h.5M156 104.4l.1-.1 .3 .1M156 104.4h.4M156.1 104.4v15M156.4 104.4l.1-.1 .3 .1M156.4 104.4h.4"/>
<path d="M156.8 104.4l.2-.1 .2 .1M156.8 104.4h.4M157.2 104.4l.2-.1 .2 .1M157.2 104.4h.4M157.6 104.4l.2-.1 .2 .1M157.6 104.4h.4M158 104.4l.4-.1v.1M158 104.4h.4M158.4 104.4l.3-.1v.1M158.4 104.4h.3M158.7 104.4l.3-.1v.1M158.7 104.4h.3"/>
<path d="M159 104.4l.3-.1v.1M159 104.4h.3M159.3 104.4l.3-.1-.1 .1M159.3 104.4h.2M159.5 104.4l.3-.1-.1 .1M159.5 104.4h.2M159.7 104.4l.3-.1-.1 .1M159.7 104.4h.2M159.9 104.4l.3-.1-.1 .1M159.9 104.4h.2M160.1 104.4l.2-.1-.1 .1M160.1 104.4h.1"/>
<path d="M160.2 104.4h.2M160.4 104.4h.1M160.4 104.3l-.2 .1M160.4 104.3v.1M160.5 104.4h.1M160.5 104.3l-.1 .1M160.6 104.3h.1M160.6 104.3l-.1 .1M62.2 125.4v14.5h-7v-14.2M156.1 125.4v14.5h-7v-14.2"/>
</g>
<g fill="none" stroke="#c3c8d2" stroke-width=".2">
<path d="M50.7 96.6v7.7M50.8 96.6v7.7M50.9 96.6v7.7M51 96.6v7.7M51.1 96.6v7.7M51.2 96.6v7.7M51.3 96.6v7.7M51.5 96.6v7.7M51.7 96.6v7.7M51.8 96.6v7.7M51.9 96.6v7.7M52 96.6v7.7"/>
<path d="M52.2 96.6v7.7M52.3 96.6v7.7M52.5 96.6v7.7M52.6 96.6v7.7M52.8 96.6v7.7M53 96.6v7.7M53.2 96.6v7.7M53.3 96.5v7.9M53.6 96.6v7.7M53.7 96.5v7.9M53.7 96.6v7.7M54 96.6v7.7"/>
<path d="M54.1 96.5v7.9M54.1 96.6v7.7M54.4 96.6v7.7M54.5 96.5v7.9M54.5 96.6v7.7M54.8 96.6v7.7M54.9 96.5v7.9M55 96.6v7.7M55.2 96.6v7.7M55.4 96.5v7.9M55.4 96.6v7.7M55.7 96.8v7.5"/>
<path d="M55.8 96.9v7.5M55.9 96.9v7.4M56.2 97.1v7.2M56.3 97.2v7.2M56.4 97.3v7M56.7 97.4v6.9M56.8 97.5v6.9M56.8 97.5v6.8M57.1 97.7v6.6M57.3 97.7v6.7M57.3 97.7v6.6M57.6 97.9v6.4"/>
<path d="M57.7 97.9v6.5M57.8 97.9v6.4M58.1 98v6.3M58.2 98v6.4M58.3 98.1v6.2M58.6 98.1v6.2M58.7 98.1v6.3M58.8 98.2v6.1M59.1 98.2v6.1M59.2 98.2v6.2M59.3 98.2v6.1M59.6 98.2v6.1"/>
<path d="M59.7 98.2v6.2M59.8 98.3v6M60.1 98.3v6M60.2 98.3v6.1M60.3 98.3v6M60.6 98.3v6M60.7 98.2v6.2M60.8 98.2v6.1M61.1 98.2v6.1M61.2 98.2v6.2M61.3 98.2v6.1M61.6 98.2v6.1"/>
<path d="M61.6 98.1v6.3M61.8 98.1v6.2M62.1 98.1v6.2M62.1 98.1v6.3M62.2 98v6.3M62.5 98v6.3M62.5 97.9v6.5M62.7 97.9v6.4M63 97.8v6.6M63.1 97.8v6.5M63.4 97.7v6.7M63.5 97.6v6.7"/>
<path d="M63.8 97.5v6.9M63.9 97.4v6.9M64.1 97.3v7.1M64.3 97.2v7.1M64.5 97.1v7.2M64.6 97v7.3M64.8 96.9v7.4M65 96.8v7.5M65.2 96.7v7.6M65.3 96.6v7.7M65.4 96.6v7.7M65.5 96.6v7.7"/>
<path d="M65.7 96.6v7.7M65.8 96.6v7.7M65.9 96.6v7.7M66 96.6v7.7M66.1 96.6v7.7M66.2 96.6v7.7M66.3 96.6v7.7M66.4 96.6v7.7M66.5 96.6v7.7M66.6 96.6v7.7M66.7 96.6v7.7M147.2 96.5v7.9"/>
<path d="M147.6 96.5v7.9M153.7 96.6v7.7M160.6 96.6v7.7"/>
</g>
<g font-size="8.5">
<text x="209.3" y="174.2">Valve, PEEP</text>
<text x="214.2" y="182.3">regulator</text>
<text x="198.9" y="195.5">A</text>
<text x="257.4" y="195.4">2</text>
</g>
<g font-size="8.1">
<text x="67.6" y="8.9">2</text>
<text x="207.3" y="8.9">1</text>
<text x="4.4" y="56.2">B</text>
<text x="270.4" y="56.2">B</text>
<text x="3.7" y="164.1">A</text>
<text x="269.7" y="164.1">A</text>
<text x="67.6" y="212.4">2</text>
<text x="207.3" y="212.4">1</text>
</g>
<text font-size="6.9" x="204.5" y="160.1">Helpful Engineering</text>
<g font-size="3.4">
<text x="197.8" y="166">TITLE:</text>
<text x="198.7" y="188.1">SIZE</text>
<text x="207.5" y="188.1">DWG. NO.</text>
<text x="256.5" y="188.2">REV</text>
<text x="198.8" y="201.7">SCALE: 1:2</text>
<text x="217.7" y="201.8">WEIGHT:</text>
<text x="244.5" y="201.7">SHEET 1 OF 6</text>
</g>
<g font-size="2.5">
<text x="170.1" y="161.4">Filip Kober</text>
<text x="170.6" y="166.2">Burhan Q</text>
</g>
<text font-size="2.4" x="119.8" y="156.2">UNLESS OTHERWISE SPECIFIED:</text>
<g font-size="2.2">
<text x="119.5" y="161.8">DIMENSIONS ARE IN MM</text>
<text x="154.8" y="161.4">Design from</text>
<text x="173.2" y="156.8">NAME</text>
<text x="187.9" y="156.7">DATE</text>
<text x="119.5" y="164.4">TOLERANCES:</text>
<text x="119.5" y="167.1">FRACTIONAL</text>
<text x="154.9" y="166.3">Drawn by</text>
<text x="119.5" y="169.7">ANGULAR: MACH</text>
<text x="119.5" y="172.4">TWO PLACE DECIMAL</text>
<text x="142.5" y="169.7">BEND</text>
<text x="154.8" y="171">ENG APPR.</text>
<text x="119.5" y="175">THREE PLACE DECIMAL</text>
<text x="154.9" y="175.7">MFG APPR.</text>
<text x="154.9" y="180.4">Q.A.</text>
<text x="154.9" y="184.6">COMMENTS:</text>
</g>
<g font-size="2.1">
<text x="75.5" y="195.7">NEXT ASSY</text>
<text x="100.9" y="195.7">USED ON</text>
<text x="86.9" y="201.5">APPLICATION</text>
<text x="123.1" y="201.6">DO NOT SCALE DRAWING</text>
</g>
<g font-size="2">
<text x="119.2" y="180.6">INTERPRET GEOMETRIC</text>
<text x="119.2" y="183.1">TOLERANCING PER:</text>
<text x="119.1" y="186.7">MATERIAL</text>
<text x="119.1" y="193.5">FINISH</text>
</g>
</svg>
